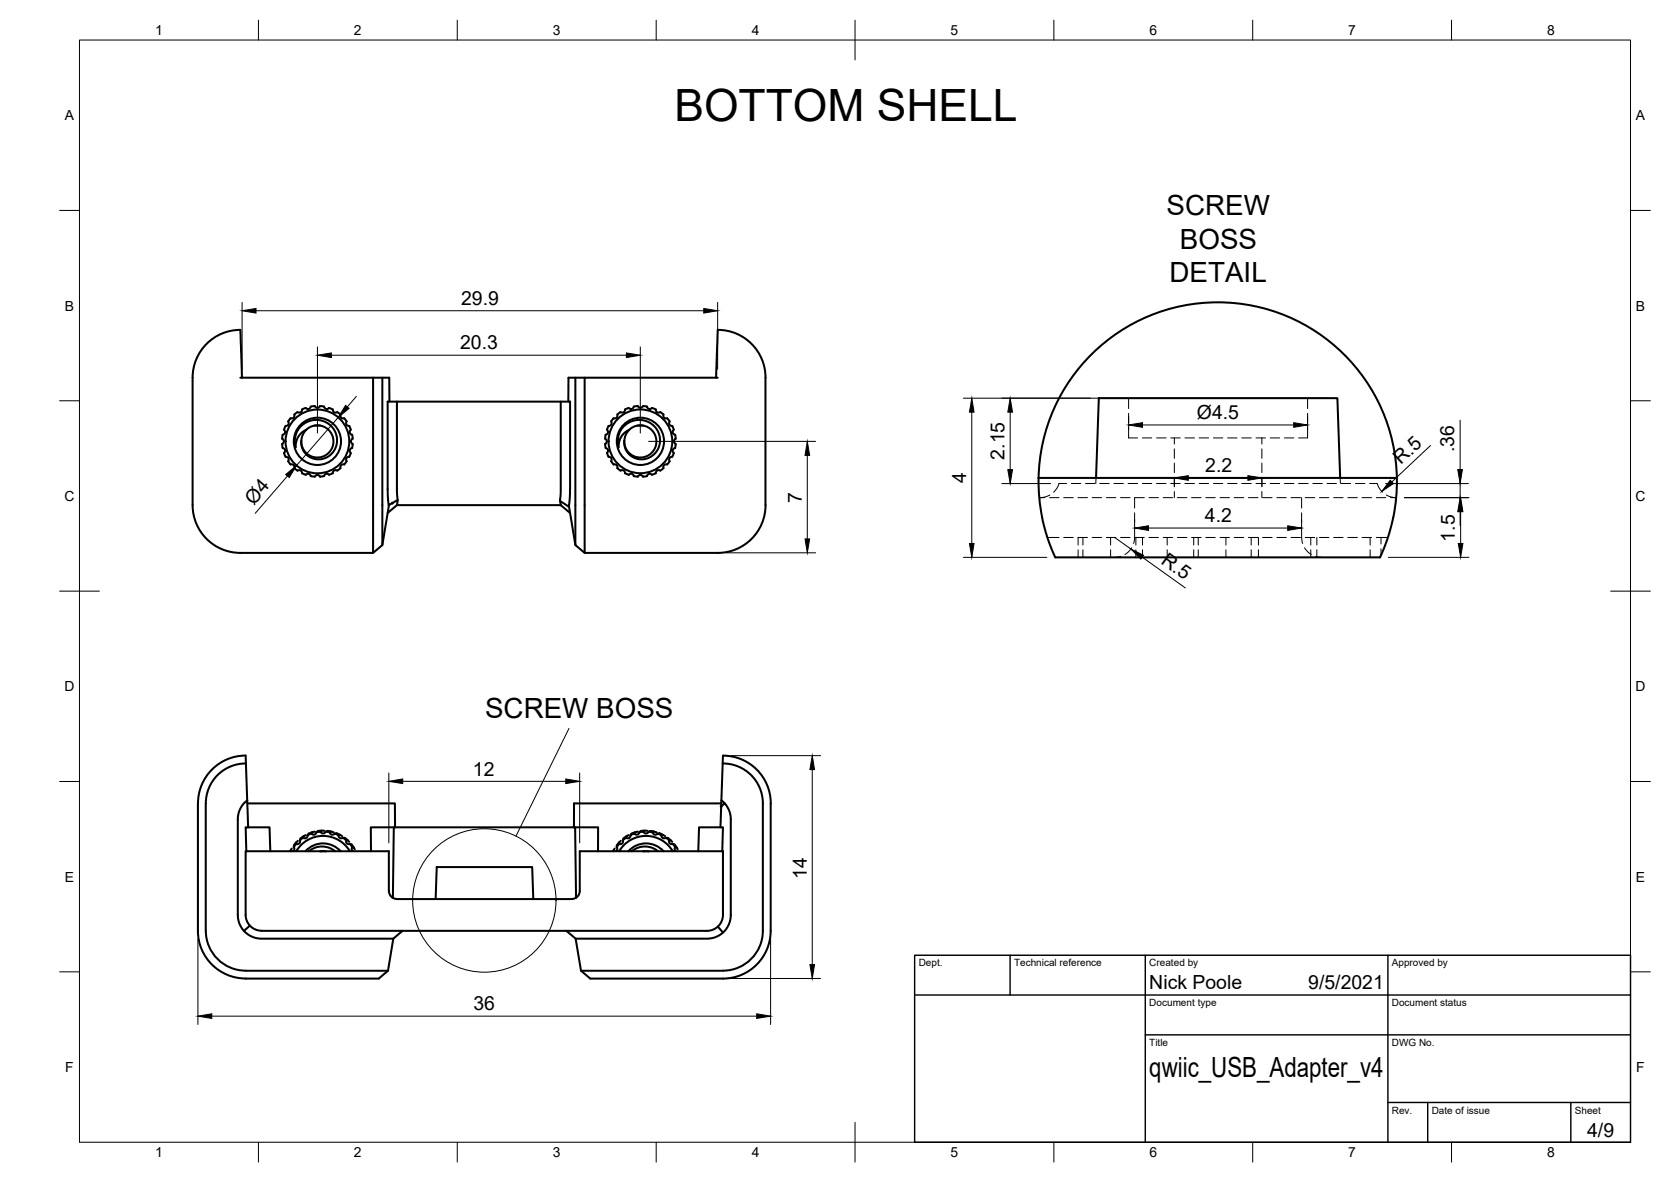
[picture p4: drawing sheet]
<svg xmlns="http://www.w3.org/2000/svg" width="420mm" height="297mm" viewBox="0 0 420 297" stroke-linecap="round" stroke-linejoin="round" font-family="sans-serif">
<!-- layer: Visible -->
<g fill="none" stroke="#000" stroke-width=".51">
<path d="M60.4 82.9l.5 12M60.4 94.9h37.5v6M60.4 82.9a12 12 0 0 0-12 12v32a12 12 0 0 0 12 12M93.8 94.9v44h-33.4M96.1 94.9v42.1l-2.3 1.9M144.7 94.9v42.1l2.3 1.9M147 94.9h-4.1v6M180 94.9l.5-11.9a11.9 11.9 0 0 1 12 11.9v32a12 12 0 0 1-12 12h-33.5v-44h33.5M70.9 111.6l.1 .5a.62 .62 0 0 0 .5 .7 .71 .71 0 0 1-.1 1l.2 .5a.64 .64 0 0 0 .7 .6 .71 .71 0 0 1 .2 1l.2 .4a.62 .62 0 0 0 .9 .4 .71 .71 0 0 1 .4 1l.8 .6M70.9 110.3a.71 .71 0 0 1 .5 .6 .71 .71 0 0 1-.5 .7M77 108a4 4 0 0 1 6.3 1 4 4 0 0 1-2.5 5.8 4 4 0 0 1-5-4v.2a4.5 4.5 0 0 0 4.9 4.4 4.5 4.5 0 0 0 4-5.2l-.2-1.3-.7-1.2-1-1-1.3-.8a5.5 5.5 0 0 0-6.6 2.2l-.5 1.1-.3 1.3 .2 1.9M77 108l-1.2 .7-.8 1.1-.5 1.1-.2 1.5"/>
<path d="M77 108l-.9 1.3-.3 1.5M78.1 102.2a.71 .71 0 0 1-.5 .6 .71 .71 0 0 1-.7-.3l-.5 .2a.62 .62 0 0 0-.6 .7 .71 .71 0 0 1-1 .2l-.4 .2a.64 .64 0 0 0-.4 .9 .71 .71 0 0 1-.9 .4l-.4 .4a.61 .61 0 0 0-.1 .9 .71 .71 0 0 1-.8 .6l-.2 .5a.63 .63 0 0 0 .1 1 .71 .71 0 0 1-.6 .8l-.2 .9M78.2 102.2l.4-.1a.62 .62 0 0 1 .9 .3 .72 .72 0 0 0 1-.4l1 .2M79.1 106.9h1.4M81.5 102.2a.71 .71 0 0 0 .5 .6 .71 .71 0 0 0 .7-.3l.5 .2a.63 .63 0 0 1 .6 .7 .71 .71 0 0 0 1 .2l.4 .2a.63 .63 0 0 1 .4 .9 .7 .7 0 0 0 1 .4l.3 .4a.62 .62 0 0 1 .1 .9 .72 .72 0 0 0 .8 .6l.2 .5a.65 .65 0 0 1-.1 1 .71 .71 0 0 0 .6 .8M84.8 118.3a.71 .71 0 0 0-.8-.1 .71 .71 0 0 0-.3 .7l-.5 .2a.6 .6 0 0 1-.9 0 .73 .73 0 0 0-.8 .6h-.5a.63 .63 0 0 1-.9-.3 .71 .71 0 0 0-.9 .4l-.6-.1a.62 .62 0 0 1-.7-.5 .71 .71 0 0 0-1 .1l-.5-.2a.61 .61 0 0 1-.6-.7 .71 .71 0 0 0-1-.1M88.5 112.6a.71 .71 0 0 0-.6 .5 .71 .71 0 0 0 .3 .7l-.2 .5a.63 .63 0 0 1-.7 .6 .69 .69 0 0 0-.1 1l-.3 .4a.6 .6 0 0 1-.9 .4 .73 .73 0 0 0-.4 1l-.8 .6M88.6 109.3v.4a.62 .62 0 0 1-.3 .9 .72 .72 0 0 0 .4 1l-.1 1M99.8 100.9v22.6l.2 2.2-.2 1.2M141 100.9v22.9l-.2 2.1M152.3 112.6a.71 .71 0 0 1 .6 .5 .71 .71 0 0 1-.3 .7l.2 .5a.64 .64 0 0 0 .7 .6 .71 .71 0 0 1 .2 1M152.3 109.3l-.1 .4a.63 .63 0 0 0 .3 .9 .71 .71 0 0 1-.4 1l.2 1"/>
<path d="M153.7 105.9a.71 .71 0 0 1 0 .8 .71 .71 0 0 1-.7 .3l-.2 .5a.65 .65 0 0 0 .1 1 .71 .71 0 0 1-.6 .8M153.7 115.9l.3 .4a.62 .62 0 0 0 .8 .4 .71 .71 0 0 1 .4 1l.8 .6M158.2 108a4 4 0 0 1 6.3 1 4 4 0 0 1-2.5 5.8 4 4 0 0 1-5-4v.5a4.5 4.5 0 0 0 5.1 4.1 4.5 4.5 0 0 0 3.8-5.5l-.3-1.2-.7-1.2-.9-.8-1.3-.8a5.5 5.5 0 0 0-6.6 2.2l-.5 1.1-.2 1.3 .1 1.9M158.2 108l-1.1 .7-.8 1-.6 1.4-.2 1.3M158.2 108l-.9 1.3-.3 1.5M159.4 102.2a.71 .71 0 0 1-.6 .6 .71 .71 0 0 1-.7-.3l-.5 .2a.62 .62 0 0 0-.6 .7 .71 .71 0 0 1-1 .2l-.4 .2a.64 .64 0 0 0-.4 .9 .71 .71 0 0 1-.9 .4l-.6 .8M159.4 102.2l.5-.1a.62 .62 0 0 1 .9 .3 .72 .72 0 0 0 .9-.4l1 .2M160.3 106.9h1.4M162.7 102.2a.72 .72 0 0 0 .5 .6 .72 .72 0 0 0 .8-.3l.4 .2a.63 .63 0 0 1 .6 .7 .71 .71 0 0 0 1 .2l.4 .2a.64 .64 0 0 1 .4 .9 .71 .71 0 0 0 1 .4l.3 .4a.62 .62 0 0 1 .1 .9 .72 .72 0 0 0 .8 .6l.2 .5a.65 .65 0 0 1-.1 1 .69 .69 0 0 0 .7 .8v.4a.62 .62 0 0 1-.3 .9 .72 .72 0 0 0 .4 1l-.1 .5a.63 .63 0 0 1-.5 .7 .71 .71 0 0 0 .1 1l-.2 .5a.63 .63 0 0 1-.7 .6 .69 .69 0 0 0-.1 1l-.3 .4a.63 .63 0 0 1-.9 .4 .7 .7 0 0 0-.4 1l-.8 .6M166 118.3a.71 .71 0 0 0-.8-.1 .71 .71 0 0 0-.3 .7l-.5 .2a.62 .62 0 0 1-.9 0 .69 .69 0 0 0-.8 .6h-.5a.63 .63 0 0 1-.9-.3 .71 .71 0 0 0-.9 .4l-.5-.1a.62 .62 0 0 1-.8-.5 .71 .71 0 0 0-1 .1l-.5-.2a.61 .61 0 0 1-.6-.7 .71 .71 0 0 0-1-.1M97.7 126.9l-1.6 10.1M99.8 126.9h41.2"/>
<path d="M99.8 126.9l-2.3 2M100 125.6l-2.3 1.3-.2-3.3v-22.7h45.8v22l-.2 4.4 1.6 9.7M140.8 125.9l.2 1M140.8 125.9l2.2 1.4M141 126.9l2.3 2M143.1 127.4h.1M261.1 120.1h90.1M261.1 120.1a45.1 45.1 0 0 1 45.1-44.1 45.1 45.1 0 0 1 45 44.1M261.1 120.1l.2 5 .7 5M275.6 120.1l.7-20h60l.7 20M351.2 120.1a45.7 45.7 0 0 1-3 17.2l-1.2 2.8h-81.7l-2.1-5.3-1.2-4.7M61.8 191.9a10 10 0 0 0-10 10l-.1 32a10.1 10.1 0 0 0 10.1 10l35.8 .1"/>
<path d="M181.7 191.9a10 10 0 0 1 10.1 10v32a10 10 0 0 1-10 10l-35.7 .1M62.2 201.2l-.8 .6-.8 1.1-.6 1.2-.2 1.5v24.6l.4 1.9 1.1 1.8M62.2 201.9h37.1v6M62.4 207.9l-.6-18a12 12 0 0 0-12 12v32a12 12 0 0 0 12 12h33.4l2.4-1.9 1.3-8.1 2.3-2M62.4 207.9h-.6l.1 6M62.4 207.9h5.4l.2 6M73.1 213.7l.1 .2M73.1 213.6l-.1 .3M73.4 213.2l-.3 .5M73.9 212.5v.2a.99 .99 0 0 1-.2 1.2M74.5 212.1l-.6 .8M74.5 211.7v.4"/>
<path d="M74.5 211.7l-.6 .7M74.9 211.3l-.4 .4M75.4 211.2a.71 .71 0 0 1-.1 .7 .71 .71 0 0 1-.8 .2M75.5 210.7l-.1 .5M76.2 210.5l-.8 .6M76.3 210.2l-.1 .4M76.3 210.2l-.8 .5M76.9 209.9l-.6 .3M77.4 209.9a.71 .71 0 0 1-.4 .7 .71 .71 0 0 1-.8-.1M77.6 213.9l1.7-.9 1.4-.3 1.9 .3 1.6 .9M78.3 209.5l-.9 .4M78.5 209.1l-.9 .4-.2 .4"/>
<path d="M79.1 209a.72 .72 0 0 0-.8 .5 .72 .72 0 0 0 .8 .2 .72 .72 0 0 0 .5-.6l1-.1M79.9 208.9l-.3 .3M80.5 214h1.4M80.6 209a.71 .71 0 0 0 .6 .5 .71 .71 0 0 0 .7-.5l.5 .1a.63 .63 0 0 1 .8 .5 .71 .71 0 0 0 1-.1M80.8 208.8l-.2 .2M80.8 208.8h.7M80.8 208.7l-.9 .1M83.2 209l-.9-.2-.4 .2M83.9 209.2a.75 .75 0 0 0-1 0M84.2 209.5l.4-.1 .9 .4M84.2 209.5l.9 .4M85.1 209.9l.4-.1 .5 .3"/>
<path d="M85.1 209.9a.71 .71 0 0 0 .4 .7 .71 .71 0 0 0 .7-.1l.4 .3a.63 .63 0 0 1 .4 .9 .71 .71 0 0 0 1 .4M85.6 213.9a5.9 5.9 0 0 0-8.8 0M86.2 210.6h.5M86.7 210.5l.7 .7M87 211.2h.4l.4 .4M87.9 212.1l.5 .1 .6 .8M88 213.9a7.8 7.8 0 0 0-13.5 0M88 212.1l.6 .8M89.2 213.4l-.3-.4a.42 .42 0 0 0-.5 .2 .42 .42 0 0 0 .2 .6l.1 .1M99 207.9h-5.8l.1 6M144.6 207.9h5.8v6M154.3 213.7l.1 .2"/>
<path d="M154.3 213.6l-.1 .3M154.6 213.2l-.3 .5M155.1 212.5v.2a.99 .99 0 0 1-.2 1.2M155.7 212.1l-.6 .8M155.7 211.7v.4M155.7 211.7l-.6 .7M156.1 211.3l-.4 .4M156.6 211.2a.71 .71 0 0 1-.1 .7 .71 .71 0 0 1-.8 .2M157.5 210.2l-.1 .4M157.5 210.2l-.8 .5M158.1 209.9l-.6 .3M158.6 209.9a.71 .71 0 0 1-.4 .7 .71 .71 0 0 1-.8-.1l-.8 .6 .1-.4"/>
<path d="M158.8 213.9l1.7-.9 1.4-.3 1.9 .3 1.6 .9M159.5 209.5l-.9 .4M159.7 209.1l-.9 .4-.2 .4M160.3 209a.71 .71 0 0 0-.8 .5M161.1 208.9l-.3 .3M161.7 214h1.4M161.8 209l-.5 .1a.62 .62 0 0 0-.8 .5 .71 .71 0 0 1-1-.1M162 208.8l-.2 .2M162 208.8h.7M162 208.7l-.9 .1M163.1 209a.71 .71 0 0 1-.7 .5 .71 .71 0 0 1-.6-.5M163.1 209l.5 .1a.63 .63 0 0 1 .8 .5 .86 .86 0 0 0 1.1-.1l.3-.1 .9 .4"/>
<path d="M164.4 209l-.9-.2-.4 .2M165.1 209.2a.75 .75 0 0 0-1 0M165.4 209.5l.9 .4M166.3 209.9l.4-.1 .5 .3M166.3 209.9a.71 .71 0 0 0 .3 .7 .71 .71 0 0 0 .8-.1M166.8 213.9a5.9 5.9 0 0 0-8.8 0M167.4 210.6h.5M167.4 210.5l.8 .6M167.9 210.5l.7 .7M168.2 211.2h.4l.4 .4M168.2 211.2a.71 .71 0 0 0 .2 .7 .71 .71 0 0 0 .8 .2M169.2 213.9a7.8 7.8 0 0 0-13.5 0"/>
<path d="M169.2 212.1l.4 .1 .6 .8M169.2 212.1l.6 .8M170.4 213.4l-.3-.4a.42 .42 0 0 0-.6 .2 .42 .42 0 0 0 .3 .6l.1 .1M175.6 213.9l.2-6h6l-.2 6M181.1 207.9l.7-18a12 12 0 0 1 12 12v32a12 12 0 0 1-12 12h-33.4l-2.3-1.9-1.4-8.1-2.3-2M181.4 201.9h-37.1v6M181.4 201.1l.8 .8-.9 .8M182.2 201.9l1.2 1.9 .3 1.8v24.6l-.4 2.1-1.4 2-1.6 1-2.2 .6h-33.4M62.8 232.6l-1.4 1.4 1.8 1.3 2 .6h33.7M97.8 223.9v-10h-36v16M97.8 223.9a2.04 2.04 0 0 0 2 2h44a2 2 0 0 0 2-2v-10h36v16M109.5 225.9l.3-8h24l.3 8"/>
<path d="M144.8 225.6l-.2-17.7h-45.6l-.2 17.8M180.5 232.9l1.3 1.5M181.8 229.9a4 4 0 0 1-4 4h-112a4 4 0 0 1-4-4"/>
<circle cx="79.8" cy="110.9" r="5.9"/>
<circle cx="79.8" cy="110.9" r="8"/>
<circle cx="161" cy="110.9" r="5.9"/>
<circle cx="161" cy="110.9" r="8"/>
</g>
<g fill="#000" stroke="#000" stroke-width=".25">
<circle cx="98.7" cy="126.4" r=".24"/>
<circle cx="181.3" cy="202.6" r=".24"/>
</g>
<!-- layer: Hidden -->
<g fill="none" stroke="#000" stroke-width=".25">
<path d="M283.8 107.4v2.7h2.2M283.8 100.1v2.6M283.8 103.9v2.3M287.2 110.1h2.4M290.8 110.1h2.4M294.4 110.1h2.4M295.3 110.1v1.5M295.3 112.8v2.4M295.3 116.4v2.4M295.3 119.9v2.4M297.9 110.1h2.4M301.5 110.1h2.4"/>
<path d="M305.1 110.1h2.4M308.7 110.1h2.3M312.2 110.1h2.4M315.8 110.1h2.4M317.3 110.1v1.5M317.3 112.8v2.4M317.3 116.4v2.4M317.3 119.9v2.4M319.4 110.1h2.4M323 110.1h2.3M328.8 107.4v2.7h-2.3M328.8 100.1v2.6"/>
<path d="M328.8 103.9v2.3M261.3 125.1h1.4M263.4 135.1h2.9M263.9 125.1h2.4M264 124.4l-1.2 .5-1.3 .2M267.5 135.1h2.4M267.5 125.1h2.4M268.2 121.5h-1.9l-.5 1.2-.9 1M269.4 121.5h2.4M271 125.1h2.4M271.1 138.2v1.9M272.3 135.1v1.9"/>
<path d="M272.3 138.2v1.9M272.9 121.5h2.4M273.4 135.1h-2.3v1.9M274.6 135.1h2.4M274.6 125.1h2.4M275.6 120.1l-.1 1.4M276.5 121.5h2.4M278.2 135.1h2.4M278.2 125.1h2.4M279.3 135.1v1.9M279.3 138.2v1.9M280.1 121.5h2.4"/>
<path d="M281.7 135.1h2.4M281.7 125.1h2.4M281.8 139.8l-1.5 .3M283.7 121.5h2.3M284.5 137.7l-.9 1.1-.7 .5M285.3 132.4v2.7l-.3 1.5M285.3 125.1v2.6M285.3 128.9v2.4M285.3 135.1h2.4M285.3 125.1h2.4M285.6 135.1v1.9M285.6 138.2v1.9"/>
<path d="M287.2 121.5h2.4M287.3 135.1v1.9M287.3 138.2v1.9M288.9 135.1h2.4M288.9 125.1h2.4M290.8 121.5h2.4M292.5 135.1h2.4M292.5 125.1h2.4M293.5 135.1v1.9M293.5 138.2v1.9M294.4 121.5h2.4M295.3 123.5v1.6"/>
<path d="M296 135.1h2.4M296 125.1h2.4M297.9 121.5h2.4M299.6 135.1h2.4M299.6 125.1h2.4M300.1 135.1v1.9M300.1 138.2v1.9M301.3 135.1v1.9M301.3 138.2v1.9M301.5 121.5h2.4M303.2 135.1h2.4M303.2 125.1h2.4"/>
<path d="M305.1 121.5h2.4M306.8 135.1h2.3M306.8 125.1h2.3M308.3 135.1v1.9M308.3 138.2v1.9M308.7 121.5h2.3M310.3 135.1h2.4M310.3 125.1h2.4M312.2 121.5h2.4M313.9 135.1h2.4M313.9 125.1h2.4M314.6 135.1v1.9"/>
<path d="M314.6 138.2v1.9M315.8 121.5h2.4M316.4 135.1v1.9M316.4 138.2v1.9M317.3 123.5v1.6M317.5 135.1h2.3M317.5 125.1h2.3M319.4 121.5h2.4M321.1 135.1h2.3M321.1 125.1h2.3M323 121.5h2.3M324.6 135.1h2.4"/>
<path d="M324.6 125.1h2.4M326.5 121.5h2.4M327.3 132.4v2.7l.2 1.5M327.3 125.1v2.6M327.3 128.9v2.4M328 137.7l1 1.1 .7 .5M328.2 135.1h2.4M328.2 125.1h2.4M329.6 135.1v1.9M329.6 138.2v1.9M330.1 121.5h2.4M330.8 139.8l1.5 .3"/>
<path d="M331.1 135.1v1.9M331.1 138.2v1.9M331.8 135.1h2.3M331.8 125.1h2.3M333.7 121.5h2.3M335.3 135.1h2.4M335.3 125.1h2.4M337 120.1v1.4M337.2 121.5h2.4M338.9 135.1h2.4M338.9 125.1h2.4M340.8 121.5h2.4"/>
<path d="M342.5 135.1h2.4M342.5 125.1h2.4M344.4 121.5h1.9l.5 1.2 .8 1M344.5 135.1v1.9M344.5 138.2v1.9M346.1 135.1h2.9M346.1 125.1h2.3M347.2 135.1v1.6M347.2 137.9v1.7M348.6 124.4l1.2 .5 1.2 .2h-1.4"/>
</g>
<!-- layer: Border -->
<g fill="none" stroke="#000" stroke-width=".25">
<path d="M20 10.1h390v276.9h-390zM65 5.1v5M115 5.1v5M165 5.1v5M215 5.1v10M265 5.1v5M315 5.1v5M365 5.1v5M15 52.9h5M410 52.9h5M15 100.7h5M410 100.7h5"/>
<path d="M15 148.6h10M405 148.6h10M15 196.4h5M410 196.4h5M15 244.2h5M410 244.2h5M65 287v5M115 287v5M165 287v5M215 282.1v9.9M265 287v5M315 287v5"/>
<path d="M365 287v5"/>
</g>
<!-- layer: Dimensions -->
<g fill="none" stroke="#000" stroke-width=".25">
<path d="M60.9 76v16.8M64.4 78.1h112.6M180.4 76v16.8M79.8 87.2v21.6M83.3 89.3h74.2M89.6 99.6l-2.3 2.6M161 87.2v21.6M72.3 119.6l-8.1 9.4M85 104.9l-10.4 12.1M163.1 110.9h42M203 114.4v21M242.2 100.1h92"/>
<path d="M244.3 103.6v33M254 103.6v14.4M283.8 104.7v3.3M287.3 106.8h38M295.3 120v2.2M317.3 120v2.2M328.8 104.7v3.3M359.7 112l-9.7 9.1M367.1 105.6v12.4M182.5 138.9h22.6M251.9 121.5h12.3M280.3 135.1l4.1 2.9"/>
<path d="M285.3 130.6v2.4M288.8 132.7h35M298.8 120.1h15M327.3 130.6v2.4M348.4 121.5h20.8M353.1 125.1h16.3M367.1 121.5v3.6M367.1 128.6v3.5M367.3 128.6v8M242.2 140.1h21M287.2 140l10.8 7.8M349.1 140.1h20.3"/>
<path d="M97.8 194.3v17.5M101.3 196.3h41M145.8 194.3v17.5M183.9 189.9h22.4M204.2 193.4v49M49.8 236v21.5M193.8 236v21.5M53.3 255.4h137M183.9 245.9h22.4"/>
</g>
<g fill="#000" stroke="#000" stroke-width=".25">
<path d="M60.9 78.1l3.5-.6v1.2zM177 77.5l3.4 .6-3.4 .6zM79.8 89.3l3.5-.6v1.2zM157.5 88.7l3.5 .6-3.5 .6zM71.8 119.2l2.8-2.2-1.9 3zM86.9 101.9l.9 .7-2.8 2.3zM203 110.9l.6 3.5h-1.2zM244.3 100.1l.6 3.5h-1.1zM253.4 118h1.2l-.6 3.5zM254 100.1l.6 3.5h-1.2zM283.8 106.8l3.5-.6v1.2zM295.3 120.1l3.5-.6v1.2z"/>
<path d="M313.8 119.5l3.5 .6-3.5 .6zM325.3 106.2l3.5 .6-3.5 .6zM366.5 118h1.2l-.6 3.5zM202.4 135.4h1.2l-.6 3.5zM243.8 136.6h1.1l-.6 3.5zM284.4 138l3.1 1.5-.6 1zM285.3 132.7l3.5-.6v1.2zM323.8 132.1l3.5 .6-3.5 .6zM349.6 120.7l.8 .8-3 2zM367.1 125.1l.6 3.5h-1.2zM366.7 136.6h1.1l-.5 3.5zM367.3 125.1l.5 3.5h-1.1z"/>
<path d="M97.8 196.3l3.5-.5v1.1zM142.3 195.8l3.5 .5-3.5 .6zM204.2 189.9l.6 3.5h-1.2zM49.8 255.4l3.5-.6v1.1zM190.3 254.8l3.5 .6-3.5 .5zM203.6 242.4h1.2l-.6 3.5z"/>
</g>
<!-- layer: Annotations -->
<g fill="none" stroke="#000" stroke-width=".25">
<path d="M143.1 183.1l-13.4 27"/>
<circle cx="121.8" cy="226.3" r="18"/>
</g>
<!-- layer: TitleBlock -->
<path d="M230 240.1h180v46.9h-180zM230 250h180M254 240.1v9.9M288 240.1v46.9M349 240.1v46.9M288 260.1h122M349 277.1h61M359 277.1v9.9M395 277.1v9.9" fill="none" stroke="#000" stroke-width=".36"/>
<text font-size="11.2" x="169.6" y="30.3">BOTTOM SHELL</text>
<g font-size="7">
<text x="293.3" y="54">SCREW</text>
<text x="296.7" y="62.5">BOSS</text>
<text x="294.1" y="70.8">DETAIL</text>
<text x="122" y="180.4">SCREW BOSS</text>
<text x="289" y="270.6">qwiic_USB_Adapter_v4</text>
</g>
<g font-size="4.9">
<text x="115.9" y="76.6">29.9</text>
<text x="115.7" y="87.8">20.3</text>
<text x="301" y="105.3">Ø4.5</text>
<text x="365.7" y="113.6" transform="rotate(-90 365.7 113.6)">.36</text>
<text x="252.5" y="115.5" transform="rotate(-90 252.5 115.5)">2.15</text>
<text x="303" y="118.7">2.2</text>
<text x="352.3" y="116.9" transform="rotate(-43 352.3 116.9)">R.5</text>
<text x="242.9" y="121.3" transform="rotate(-90 242.9 121.3)">4</text>
<text x="63.8" y="127.1" transform="rotate(-49 63.8 127.1)">Ø4</text>
<text x="201.6" y="126.3" transform="rotate(-90 201.6 126.3)">7</text>
<text x="303" y="131.3">4.2</text>
<text x="365.8" y="136.1" transform="rotate(-90 365.8 136.1)">1.5</text>
<text x="291.7" y="141.4" transform="rotate(36 291.7 141.4)">R.5</text>
<text x="118.9" y="195">12</text>
<text x="202.8" y="220.8" transform="rotate(-90 202.8 220.8)">14</text>
<text x="289" y="248.5">Nick Poole</text>
<text x="329" y="248.5">9/5/2021</text>
<text x="119.1" y="253.9">36</text>
<text x="399.1" y="285.7">4/9</text>
</g>
<g font-size="3.5">
<text x="39" y="8.8">1</text>
<text x="89" y="8.8">2</text>
<text x="139" y="8.8">3</text>
<text x="189" y="8.8">4</text>
<text x="239" y="8.8">5</text>
<text x="289" y="8.8">6</text>
<text x="339" y="8.8">7</text>
<text x="389" y="8.8">8</text>
<text x="16.3" y="30.2">A</text>
<text x="411.3" y="30.2">A</text>
<text x="16.3" y="78">B</text>
<text x="411.3" y="78">B</text>
<text x="16.2" y="125.9">C</text>
<text x="411.2" y="125.9">C</text>
<text x="16.2" y="173.7">D</text>
<text x="411.2" y="173.7">D</text>
<text x="16.3" y="221.6">E</text>
<text x="411.3" y="221.6">E</text>
<text x="16.4" y="269.4">F</text>
<text x="411.4" y="269.4">F</text>
<text x="39" y="290.8">1</text>
<text x="89" y="290.8">2</text>
<text x="139" y="290.8">3</text>
<text x="189" y="290.8">4</text>
<text x="239" y="290.8">5</text>
<text x="289" y="290.8">6</text>
<text x="339" y="290.8">7</text>
<text x="389" y="290.8">8</text>
</g>
<g font-size="2.5">
<text x="231" y="242.9">Dept.</text>
<text x="255" y="242.9">Technical reference</text>
<text x="289" y="242.9">Created by</text>
<text x="350" y="242.9">Approved by</text>
<text x="289" y="252.8">Document type</text>
<text x="350" y="252.8">Document status</text>
<text x="289" y="262.9">Title</text>
<text x="350" y="262.9">DWG No.</text>
<text x="350" y="279.9">Rev.</text>
<text x="360" y="279.9">Date of issue</text>
<text x="396" y="279.9">Sheet</text>
</g>
</svg>
